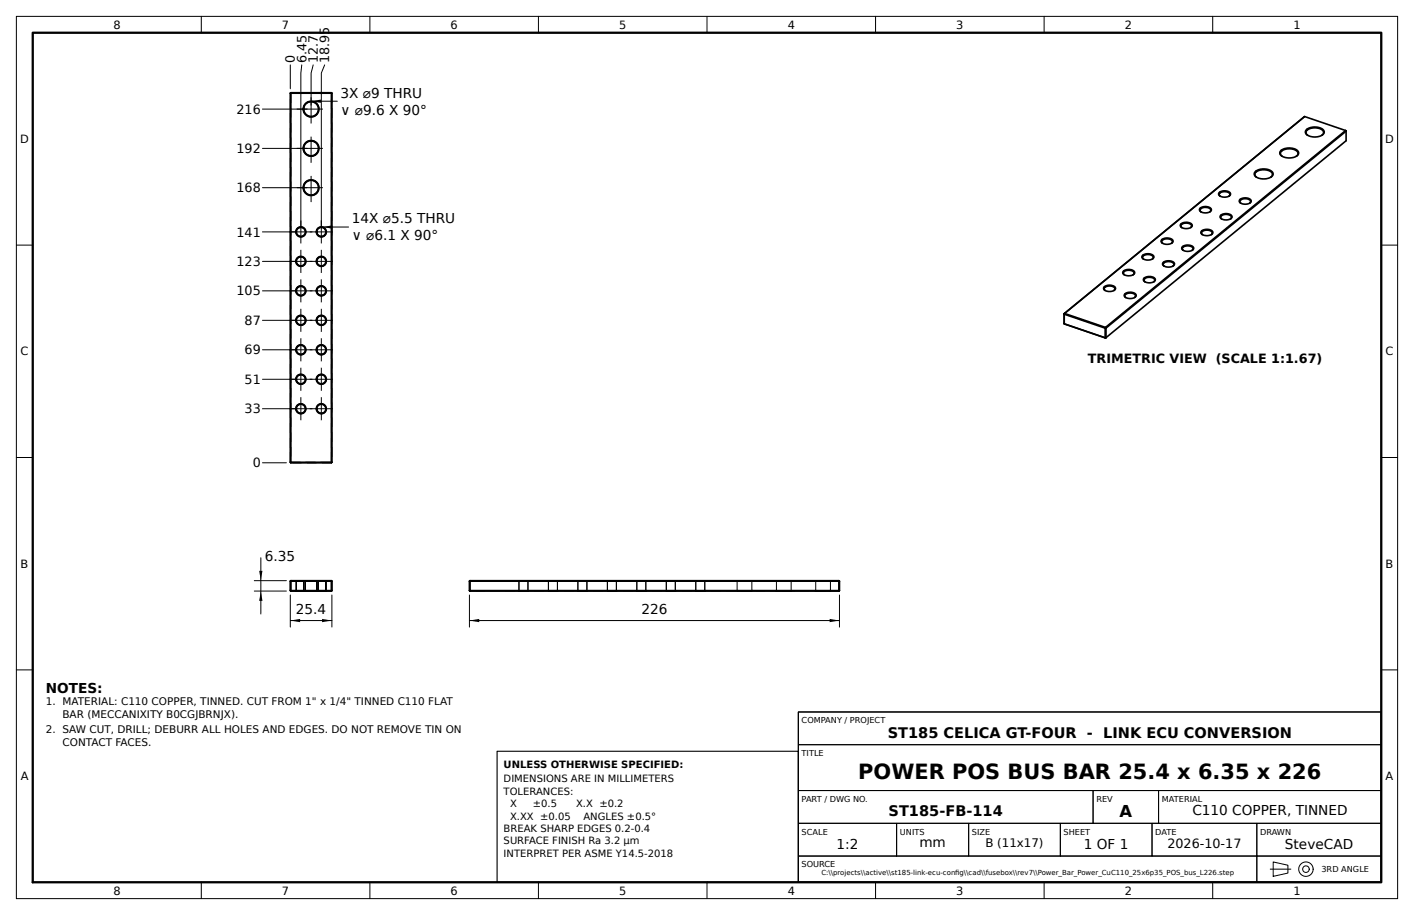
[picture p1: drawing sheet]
<svg xmlns="http://www.w3.org/2000/svg" width="432mm" height="279mm" viewBox="0 0 432 279" stroke-linecap="round" stroke-linejoin="round" font-family="sans-serif">
<g fill="none" stroke="#000" stroke-width=".5">
<path d="M88.6 28.5v112.7M88.6 28.5h12.8M88.8 28.3v113M88.8 28.3l-.2 .2M88.8 28.3h12.4M101.2 28.3v113M101.2 28.3l.2 .2M101.4 28.5v112.7M398.4 35.6l-73.5 60.2M398.4 35.6l-73.3 60.1M398.4 35.6l12.5 4.3M399 39.6a4.1 4.1 0 0 1 5.3 .3l.1 .4a2.96 2.96 0 0 1-3.8 1.4 1.58 1.58 0 0 1-1.9-1.8z"/>
<path d="M410.9 39.9l.2 .2M410.9 39.9l-73.3 60.1M372.3 58.8a2.12 2.12 0 0 1 3.5 .5 2.28 2.28 0 0 1-3.7 0zM372.6 59.9a.78 .78 0 0 1-.1-1 .78 .78 0 0 1 .9-.3h1a.88 .88 0 0 1 .9 .2 .88 .88 0 0 1 .1 1l-.1 .1M383.4 52.4a4.1 4.1 0 0 1 5.3 .4l.1 .3a2.96 2.96 0 0 1-3.9 1.5 1.58 1.58 0 0 1-1.8-1.9zM383.7 54.1a1.05 1.05 0 0 1-.5-1.2 1.05 1.05 0 0 1 1-.7 3.3 3.3 0 0 1 4.4 1l-.1 .4-.4 .5M391.2 46a4.1 4.1 0 0 1 5.3 .4l.1 .3a2.96 2.96 0 0 1-3.9 1.4 1.58 1.58 0 0 1-1.8-1.8zM391.5 47.7a1.05 1.05 0 0 1-.5-1.2 1.05 1.05 0 0 1 1-.7 3.3 3.3 0 0 1 4.4 .9l-.1 .5-.4 .5M399.3 41.3a1.05 1.05 0 0 1-.5-1.2 1.05 1.05 0 0 1 1-.8 3.3 3.3 0 0 1 4.4 1l-.1 .5-.4 .5M411.1 40.1l-73.4 60.1M411.1 40.1v2.9l-73.4 60.1M348.9 78.1a2.12 2.12 0 0 1 3.5 .4 2.28 2.28 0 0 1-3.7 0z"/>
<path d="M349.2 79.1a.78 .78 0 0 1-.2-1 .78 .78 0 0 1 1-.3h1a.88 .88 0 0 1 .9 .2 .88 .88 0 0 1 .1 1l-.1 .1M354.7 73.3a2.12 2.12 0 0 1 3.5 .4 2.28 2.28 0 0 1-3.6 0zM355 74.3a.78 .78 0 0 1-.1-1 .78 .78 0 0 1 .9-.3h1.1a.88 .88 0 0 1 .9 .2 .88 .88 0 0 1 .1 1l-.2 .1M360.6 68.4a2.12 2.12 0 0 1 3.5 .5 2.28 2.28 0 0 1-3.7 0zM360.9 69.5a.78 .78 0 0 1-.1-1 .78 .78 0 0 1 .9-.3h1a.88 .88 0 0 1 .9 .2 .88 .88 0 0 1 .1 1l-.1 .1M361 75.4a2.12 2.12 0 0 1 3.5 .5 2.28 2.28 0 0 1-3.6-.1zM361.3 76.4a.78 .78 0 0 1-.1-.9 .78 .78 0 0 1 .9-.4h1.1a.88 .88 0 0 1 .9 .3 .88 .88 0 0 1 .1 .9l-.2 .1M366.4 63.6a2.12 2.12 0 0 1 3.5 .5 2.28 2.28 0 0 1-3.6 0zM366.7 64.7a.78 .78 0 0 1-.1-1 .78 .78 0 0 1 .9-.3h1.1a.88 .88 0 0 1 .9 .2 .88 .88 0 0 1 .1 1l-.1 .1M366.9 70.6a2.12 2.12 0 0 1 3.5 .5 2.28 2.28 0 0 1-3.7-.1zM367.2 71.6a.78 .78 0 0 1-.1-.9 .78 .78 0 0 1 .9-.4h1a.88 .88 0 0 1 .9 .3 .88 .88 0 0 1 .1 .9l-.1 .1M372.7 65.8a2.12 2.12 0 0 1 3.5 .5 2.28 2.28 0 0 1-3.6-.1z"/>
<path d="M373 66.8a.78 .78 0 0 1-.1-.9 .78 .78 0 0 1 .9-.4h1.1a.88 .88 0 0 1 .9 .3 .88 .88 0 0 1 .1 .9l-.1 .1M378.6 61a2.12 2.12 0 0 1 3.5 .5 2.28 2.28 0 0 1-3.7-.1zM378.9 62a.78 .78 0 0 1-.1-.9 .78 .78 0 0 1 .9-.4h1a.88 .88 0 0 1 .9 .3 .88 .88 0 0 1 .1 .9l-.1 .1M324.9 95.8l.1 3.1M324.9 95.8l.1 .1M325 98.9h.1M325 95.9v3M325 95.9l12.5 4.3M325 98.9l12.6 4.3M325.1 95.7l-.1 .2M325.1 95.7l-.2 .1M325.1 95.7l12.5 4.3"/>
<path d="M337.2 87.7a2.12 2.12 0 0 1 3.5 .4 2.28 2.28 0 0 1-3.7 0zM337.5 88.7a.78 .78 0 0 1-.2-1 .78 .78 0 0 1 1-.3h1a.88 .88 0 0 1 .9 .2 .88 .88 0 0 1 .1 1l-.1 .1M337.6 100l.1 .2M337.6 100l-.1 .2M343 82.9a2.12 2.12 0 0 1 3.5 .4 2.28 2.28 0 0 1-3.6 0zM343.3 83.9a.78 .78 0 0 1-.1-1 .78 .78 0 0 1 .9-.3h1a.88 .88 0 0 1 .9 .2 .88 .88 0 0 1 .2 1l-.2 .1M343.5 89.8a2.12 2.12 0 0 1 3.5 .5 2.28 2.28 0 0 1-3.7-.1zM343.8 90.8a.78 .78 0 0 1-.2-.9 .78 .78 0 0 1 1-.4h1a.88 .88 0 0 1 .9 .3 .88 .88 0 0 1 .1 .9l-.1 .1M349.3 85a2.12 2.12 0 0 1 3.5 .5 2.28 2.28 0 0 1-3.6-.1zM349.6 86a.78 .78 0 0 1-.1-.9 .78 .78 0 0 1 .9-.4h1.1a.88 .88 0 0 1 .8 .3 .88 .88 0 0 1 .2 .9l-.2 .1M355.2 80.2a2.12 2.12 0 0 1 3.5 .5 2.28 2.28 0 0 1-3.7-.1zM355.5 81.2a.78 .78 0 0 1-.2-.9 .78 .78 0 0 1 1-.4h1a.88 .88 0 0 1 .9 .3 .88 .88 0 0 1 .1 .9l-.1 .1"/>
<path d="M337.5 103.1l.1 .1M337.5 100.2v2.9M337.7 103.1l-.1 .1M337.7 103.1h-.2M337.7 100.2h-.2M337.7 100.2v2.9M88.6 141.2h12.8M88.6 141.2l.2 .1M88.8 141.3h12.4M101.4 141.2l-.2 .1M88.6 177.5h12.8M88.6 177.5v2.8"/>
<path d="M88.8 177.3v3.2M88.8 177.3l-.2 .2M88.8 177.3h12.4M101.2 177.3v3.2M101.2 177.3l.2 .2M101.4 177.5v2.8M143.4 177.5h113M143.4 177.5v2.8M143.5 177.3h112.7M143.5 177.3v3.2M143.5 177.3l-.1 .2M256.2 177.3v3.2"/>
<path d="M256.2 177.3l.2 .2M256.4 177.5v2.8M88.6 180.3h12.8M88.6 180.3l.2 .2M88.8 180.5h12.4M101.4 180.3l-.2 .2M143.4 180.3h113M143.4 180.3l.1 .2M143.5 180.5h112.7M256.4 180.3l-.2 .2"/>
<circle cx="95" cy="33.3" r="2.25"/>
<circle cx="95" cy="33.3" r="2.4"/>
<circle cx="95" cy="57.3" r="2.25"/>
<circle cx="95" cy="45.3" r="2.25"/>
<circle cx="95" cy="45.3" r="2.4"/>
<circle cx="95" cy="57.3" r="2.4"/>
<circle cx="91.9" cy="70.8" r="1.52"/>
<circle cx="91.9" cy="79.8" r="1.52"/>
<circle cx="91.9" cy="79.8" r="1.38"/>
<circle cx="91.9" cy="70.8" r="1.38"/>
<circle cx="98.1" cy="70.8" r="1.52"/>
<circle cx="98.1" cy="79.8" r="1.52"/>
<circle cx="98.1" cy="70.8" r="1.38"/>
<circle cx="98.1" cy="79.8" r="1.38"/>
<circle cx="91.9" cy="97.8" r="1.37"/>
<circle cx="91.9" cy="88.8" r="1.52"/>
<circle cx="91.9" cy="97.8" r="1.53"/>
<circle cx="91.9" cy="88.8" r="1.38"/>
<circle cx="98.1" cy="97.8" r="1.37"/>
<circle cx="98.1" cy="88.8" r="1.52"/>
<circle cx="98.1" cy="88.8" r="1.38"/>
<circle cx="98.1" cy="97.8" r="1.53"/>
<circle cx="91.9" cy="115.8" r="1.52"/>
<circle cx="91.9" cy="106.8" r="1.37"/>
<circle cx="91.9" cy="115.8" r="1.37"/>
<circle cx="91.9" cy="106.8" r="1.53"/>
<circle cx="98.1" cy="106.8" r="1.37"/>
<circle cx="98.1" cy="115.8" r="1.37"/>
<circle cx="98.1" cy="115.8" r="1.52"/>
<circle cx="98.1" cy="106.8" r="1.53"/>
<circle cx="91.9" cy="124.8" r="1.52"/>
<circle cx="91.9" cy="124.8" r="1.37"/>
<circle cx="98.1" cy="124.8" r="1.37"/>
<circle cx="98.1" cy="124.8" r="1.52"/>
</g>
<g fill="none" stroke="#000" stroke-width=".31" stroke-dasharray="3 1.5" stroke-linecap="butt">
<path d="M88.6 28.5h.2M88.8 28.3l-.2 .2M88.8 28.5v-.2M88.8 28.5v112.7M88.8 28.3h12.4M92.6 33.3a2.4 2.4 0 0 1 3.5-2.1 2.4 2.4 0 0 1 .3 4.1 2.4 2.4 0 0 1-3.8-1.7v-.3M92.8 33.3a2.25 2.25 0 0 0 3.2 2 2.25 2.25 0 0 0 .3-3.8 2.25 2.25 0 0 0-3.5 1.5v.3M101.2 28.5h.2M101.2 28.3v.2M101.2 28.5h-12.4M101.4 28.5l-.2-.2M101.4 28.5v112.7"/>
<path d="M92.6 57.3a2.4 2.4 0 0 1 3.5-2.1 2.4 2.4 0 0 1 .3 4.1 2.4 2.4 0 0 1-3.8-1.7v-.3M92.6 45.3a2.4 2.4 0 0 1 3.5-2.1 2.4 2.4 0 0 1 .3 4.1 2.4 2.4 0 0 1-3.8-1.7v-.3M92.8 57.3a2.25 2.25 0 0 0 3.2 2 2.25 2.25 0 0 0 .3-3.8 2.25 2.25 0 0 0-3.5 1.5v.3M92.8 45.3a2.25 2.25 0 0 0 3.2 2 2.25 2.25 0 0 0 .3-3.8 2.25 2.25 0 0 0-3.5 1.5v.3M90.3 79.8a1.52 1.52 0 0 1 2.3-1.3 1.52 1.52 0 0 1 .2 2.5 1.52 1.52 0 0 1-2.4-.9l-.1-.3M90.3 70.8a1.52 1.52 0 0 1 2.3-1.3 1.52 1.52 0 0 1 .2 2.5 1.52 1.52 0 0 1-2.4-.9l-.1-.3M90.5 79.8a1.38 1.38 0 0 0 2 1.2 1.38 1.38 0 0 0 .2-2.3 1.38 1.38 0 0 0-2.2 .9v.2M90.5 70.8a1.38 1.38 0 0 0 2 1.2 1.38 1.38 0 0 0 .2-2.3 1.38 1.38 0 0 0-2.2 .9v.2M96.6 70.8a1.53 1.53 0 0 1 2.2-1.3 1.53 1.53 0 0 1 .2 2.5 1.53 1.53 0 0 1-2.4-.9v-.3M96.6 79.8a1.53 1.53 0 0 1 2.2-1.3 1.53 1.53 0 0 1 .2 2.5 1.53 1.53 0 0 1-2.4-.9v-.3M96.8 79.8a1.37 1.37 0 0 0 1.9 1.2 1.37 1.37 0 0 0 .2-2.3 1.37 1.37 0 0 0-2.1 .9v.2M96.8 70.8a1.37 1.37 0 0 0 1.9 1.2 1.37 1.37 0 0 0 .2-2.3 1.37 1.37 0 0 0-2.1 .9v.2"/>
<path d="M90.3 97.8a1.52 1.52 0 0 1 2.3-1.3 1.52 1.52 0 0 1 .2 2.5 1.52 1.52 0 0 1-2.4-.9l-.1-.3M90.3 88.8a1.52 1.52 0 0 1 2.3-1.3 1.52 1.52 0 0 1 .2 2.5 1.52 1.52 0 0 1-2.4-.9l-.1-.3M90.5 97.8a1.38 1.38 0 0 0 2 1.2 1.38 1.38 0 0 0 .2-2.3 1.38 1.38 0 0 0-2.2 .9v.2M90.5 88.8a1.38 1.38 0 0 0 2 1.2 1.38 1.38 0 0 0 .2-2.3 1.38 1.38 0 0 0-2.2 .9v.2M96.6 88.8a1.53 1.53 0 0 1 2.2-1.3 1.53 1.53 0 0 1 .2 2.5 1.53 1.53 0 0 1-2.4-.9v-.3M96.6 97.8a1.53 1.53 0 0 1 2.2-1.3 1.53 1.53 0 0 1 .2 2.5 1.53 1.53 0 0 1-2.4-.9v-.3M96.8 97.8a1.37 1.37 0 0 0 1.9 1.2 1.37 1.37 0 0 0 .2-2.3 1.37 1.37 0 0 0-2.1 .9v.2M96.8 88.8a1.37 1.37 0 0 0 1.9 1.2 1.37 1.37 0 0 0 .2-2.3 1.37 1.37 0 0 0-2.1 .9v.2M90.3 115.8a1.52 1.52 0 0 1 2.3-1.3 1.52 1.52 0 0 1 .2 2.5 1.52 1.52 0 0 1-2.4-.9l-.1-.3M90.3 106.8a1.52 1.52 0 0 1 2.3-1.3 1.52 1.52 0 0 1 .2 2.5 1.52 1.52 0 0 1-2.4-.9l-.1-.3M90.5 115.8a1.38 1.38 0 0 0 2 1.2 1.38 1.38 0 0 0 .2-2.3 1.38 1.38 0 0 0-2.2 .9v.2M90.5 106.8a1.38 1.38 0 0 0 2 1.2 1.38 1.38 0 0 0 .2-2.3 1.38 1.38 0 0 0-2.2 .9v.2"/>
<path d="M96.6 106.8a1.53 1.53 0 0 1 2.2-1.3 1.53 1.53 0 0 1 .2 2.5 1.53 1.53 0 0 1-2.4-.9v-.3M96.6 115.8a1.53 1.53 0 0 1 2.2-1.3 1.53 1.53 0 0 1 .2 2.5 1.53 1.53 0 0 1-2.4-.9v-.3M96.8 115.8a1.37 1.37 0 0 0 1.9 1.2 1.37 1.37 0 0 0 .2-2.3 1.37 1.37 0 0 0-2.1 .9v.2M96.8 106.8a1.37 1.37 0 0 0 1.9 1.2 1.37 1.37 0 0 0 .2-2.3 1.37 1.37 0 0 0-2.1 .9v.2M90.3 124.8a1.52 1.52 0 0 1 2.3-1.3 1.52 1.52 0 0 1 .2 2.5 1.52 1.52 0 0 1-2.4-.9l-.1-.3M90.5 124.8a1.38 1.38 0 0 0 2 1.2 1.38 1.38 0 0 0 .2-2.3 1.38 1.38 0 0 0-2.2 .9v.2M96.6 124.8a1.53 1.53 0 0 1 2.2-1.3 1.53 1.53 0 0 1 .2 2.5 1.53 1.53 0 0 1-2.4-.9v-.3M96.8 124.8a1.37 1.37 0 0 0 1.9 1.2 1.37 1.37 0 0 0 .2-2.3 1.37 1.37 0 0 0-2.1 .9v.2M88.6 141.2l.2 .1M88.6 141.2v-112.7M88.8 141.2h-.2M88.8 141.3v-.1"/>
<path d="M88.8 141.2h12.4M101.2 141.3l.2-.1M101.2 141.2v.1M101.2 141.3h-12.4M101.2 141.2v-112.7M101.4 141.2h-.2M88.6 177.5h.2M88.8 177.3l-.2 .2M88.8 177.5v-.2M88.8 177.3h12.4M88.8 177.5v2.8M90.3 177.3h3.1"/>
<path d="M90.3 177.3l.2 .2M90.5 177.5h2.8M92.6 177.3h4.8M92.6 177.3l.2 .2M92.8 177.5h4.4M93.3 177.5h-2.8M93.3 177.5l.1-.2M93.4 177.3h-3.1M96.6 177.3h3.1M96.6 177.3l.2 .2M96.8 177.5h2.7M97.2 177.5h-4.4"/>
<path d="M97.2 177.5l.2-.2M97.4 177.3h-4.8M99.5 177.5h-2.7M99.5 177.5l.2-.2M99.7 177.3h-3.1M101.2 177.3v.2M101.2 177.5h.2M101.2 177.5h-12.4M101.4 177.5l-.2-.2M101.4 177.5v2.8M143.4 177.5h.1M143.5 177.3l-.1 .2"/>
<path d="M143.5 177.5v-.2M143.5 177.3h112.7M143.5 177.5v2.8M158.3 177.3h3.1M158.5 177.5h1.3M158.5 177.5l-.2-.2M159.8 177.3h-1.5M159.8 177.5h1.4M161.2 177.5h-2.7M161.2 177.5l.2-.2M161.4 177.3h-1.6M167.3 177.3h3.1"/>
<path d="M167.5 177.5h1.3M167.5 177.5l-.2-.2M168.8 177.3h-1.5M168.8 177.5h1.4M170.2 177.5h-2.7M170.2 177.5l.2-.2M170.4 177.3h-1.6M176.3 177.3h3.1M176.5 177.5h1.3M176.5 177.5l-.2-.2M177.8 177.3h-1.5M177.8 177.5h1.4"/>
<path d="M179.2 177.5h-2.7M179.2 177.5l.2-.2M179.4 177.3h-1.6M185.3 177.3h3.1M185.5 177.5h1.4M185.5 177.5l-.2-.2M186.9 177.3h-1.6M186.9 177.5h1.3M188.2 177.5h-2.7M188.2 177.5l.2-.2M188.4 177.3h-1.5M194.3 177.3h3.1"/>
<path d="M194.5 177.5h1.3M194.5 177.5l-.2-.2M195.8 177.3h-1.5M195.8 177.5h1.4M197.2 177.5h-2.7M197.2 177.5l.2-.2M197.4 177.3h-1.6M203.3 177.3h3.1M203.5 177.5h1.4M203.5 177.5l-.2-.2M204.9 177.3h-1.6M204.9 177.5h1.3"/>
<path d="M206.2 177.5h-2.7M206.2 177.5l.2-.2M206.4 177.3h-1.5M212.3 177.3h3.1M212.5 177.5h1.3M212.5 177.5l-.2-.2M213.8 177.3h-1.5M213.8 177.5h1.4M215.2 177.5h-2.7M215.2 177.5l.2-.2M215.4 177.3h-1.6M225 177.3h4.7"/>
<path d="M225.1 177.5h2.2M225.1 177.5l-.1-.2M227.3 177.3h-2.3M227.3 177.5h2.3M229.6 177.5h-4.5M229.6 177.5l.1-.2M229.7 177.3h-2.4M237 177.3h4.7M237.1 177.5h2.2M237.1 177.5l-.1-.2M239.3 177.3h-2.3M239.3 177.5h2.3"/>
<path d="M241.6 177.5h-4.5M241.6 177.5l.1-.2M241.7 177.3h-2.4M249 177.3h4.7M249.1 177.5h2.2M249.1 177.5l-.1-.2M251.3 177.3h-2.3M251.3 177.5h2.3M253.6 177.5h-4.5M253.6 177.5l.1-.2M253.7 177.3h-2.4M256.2 177.3v.2"/>
<path d="M256.2 177.5h.2M256.2 177.5h-112.7M256.4 177.5l-.2-.2M256.4 177.5v2.8M88.6 180.3l.2 .2M88.6 180.3v-2.8M88.8 180.3h-.2M88.8 180.5v-.2M88.8 180.3h12.4M90.3 180.5h3.1M90.3 180.5l.2-.2M90.5 180.3h2.8"/>
<path d="M90.5 180.3v-2.8M92.6 180.5h4.8M92.6 180.5l.2-.2M92.8 180.3h4.4M92.8 180.3v-2.8M93.3 180.3h-2.8M93.3 180.3l.1 .2M93.3 180.3v-2.8M93.4 180.5h-3.1M96.6 180.5h3.1M96.6 180.5l.2-.2M96.8 180.3h2.7"/>
<path d="M96.8 180.3v-2.8M97.2 180.3h-4.4M97.2 180.3l.2 .2M97.2 180.3v-2.8M97.4 180.5h-4.8M99.5 180.3h-2.7M99.5 180.3l.2 .2M99.5 180.3v-2.8M99.7 180.5h-3.1M101.2 180.5l.2-.2M101.2 180.3v.2M101.2 180.3v-2.8"/>
<path d="M101.2 180.5h-12.4M101.4 180.3h-.2M143.4 180.3l.1 .2M143.4 180.3v-2.8M143.5 180.3h-.1M143.5 180.5v-.2M143.5 180.3h112.7M158.3 180.5h1.5M158.5 180.3h2.7M158.5 180.3l-.2 .2M158.5 180.3v-2.8M159.8 180.5h1.6"/>
<path d="M159.8 180.3h-1.3M161.2 180.3h-1.4M161.2 180.3l.2 .2M161.2 180.3v-2.8M161.4 180.5h-3.1M167.3 180.5h1.5M167.5 180.3h2.7M167.5 180.3l-.2 .2M167.5 180.3v-2.8M168.8 180.5h1.6M168.8 180.3h-1.3M170.2 180.3h-1.4"/>
<path d="M170.2 180.3l.2 .2M170.2 180.3v-2.8M170.4 180.5h-3.1M176.3 180.5h1.5M176.5 180.3h2.7M176.5 180.3l-.2 .2M176.5 180.3v-2.8M177.8 180.5h1.6M177.8 180.3h-1.3M179.2 180.3h-1.4M179.2 180.3l.2 .2M179.2 180.3v-2.8"/>
<path d="M179.4 180.5h-3.1M185.3 180.5h1.6M185.5 180.3h2.7M185.5 180.3l-.2 .2M185.5 180.3v-2.8M186.9 180.5h1.5M186.9 180.3h-1.4M188.2 180.3h-1.3M188.2 180.3l.2 .2M188.2 180.3v-2.8M188.4 180.5h-3.1M194.3 180.5h1.5"/>
<path d="M194.5 180.3h2.7M194.5 180.3l-.2 .2M194.5 180.3v-2.8M195.8 180.5h1.6M195.8 180.3h-1.3M197.2 180.3h-1.4M197.2 180.3l.2 .2M197.2 180.3v-2.8M197.4 180.5h-3.1M203.3 180.5h1.6M203.5 180.3h2.7M203.5 180.3l-.2 .2"/>
<path d="M203.5 180.3v-2.8M204.9 180.5h1.5M204.9 180.3h-1.4M206.2 180.3h-1.3M206.2 180.3l.2 .2M206.2 180.3v-2.8M206.4 180.5h-3.1M212.3 180.5h1.5M212.5 180.3h2.7M212.5 180.3l-.2 .2M212.5 180.3v-2.8M213.8 180.5h1.6"/>
<path d="M213.8 180.3h-1.3M215.2 180.3h-1.4M215.2 180.3l.2 .2M215.2 180.3v-2.8M215.4 180.5h-3.1M225 180.5h2.3M225.1 180.3h4.5M225.1 180.3l-.1 .2M225.1 180.3v-2.8M227.3 180.5h2.4M227.3 180.3h-2.2M229.6 180.3h-2.3"/>
<path d="M229.6 180.3l.1 .2M229.6 180.3v-2.8M229.7 180.5h-4.7M237 180.5h2.3M237.1 180.3h4.5M237.1 180.3l-.1 .2M237.1 180.3v-2.8M239.3 180.5h2.4M239.3 180.3h-2.2M241.6 180.3h-2.3M241.6 180.3l.1 .2M241.6 180.3v-2.8"/>
<path d="M241.7 180.5h-4.7M249 180.5h2.3M249.1 180.3h4.5M249.1 180.3l-.1 .2M249.1 180.3v-2.8M251.3 180.5h2.4M251.3 180.3h-2.2M253.6 180.3h-2.3M253.6 180.3l.1 .2M253.6 180.3v-2.8M253.7 180.5h-4.7M256.2 180.5l.2-.2"/>
<path d="M256.2 180.3v.2M256.2 180.5h-112.7M256.2 180.3v-2.8M256.4 180.3h-.2"/>
</g>
<g fill="none" stroke="#000" stroke-width=".31">
<path d="M5 5h421.8v269.4h-421.8zM61.5 5v5M88.6 19.8v7.3M92.1 19.8l-.2 2.5v47.3M95.6 19.8l-.6 2.5v9.8M99.1 19.8l-1 2.5v47.3M112.9 5v5M164.4 5v5M215.9 5v5M267.4 5v5M318.9 5v5M370.3 5v5"/>
<path d="M80.2 33.3h13.6M95 30.9h8M80.2 57.3h13.6M80.2 45.3h13.6M5 74.8h5M80.2 79.8h10.5M80.2 70.8h10.5M98.5 69.3h8M421.8 74.8h5M80.2 97.8h10.5M80.2 88.8h10.5M80.2 115.8h10.5"/>
<path d="M80.2 106.8h10.5M5 139.7h5M80.2 124.8h10.5M421.8 139.7h5M80.2 141.3h7.3M77.6 177.3h9.9M79.6 170.3v17.2M77.6 180.5h9.9M88.6 181.7v9.8M88.6 189.5h12.8M101.4 181.7v9.8M143.4 189.5h113"/>
<path d="M143.4 181.7v9.8M256.4 181.7v9.8M5 204.5h5M243.8 217.4h178v10h-178zM421.8 204.5h5M243.8 227.4h178v14h-178zM243.8 241.4h90v10h-90zM243.8 251.4h30v10h-30zM273.8 251.4h22v10h-22zM295.8 251.4h28v10h-28zM323.8 251.4h28v10h-28zM333.8 241.4h20v10h-20z"/>
<path d="M351.8 251.4h32v10h-32zM353.8 241.4h68v10h-68zM383.8 251.4h38v10h-38zM61.5 269.4v5M112.9 269.4v5M164.4 269.4v5M215.9 269.4v5M243.8 261.4h140v8h-140zM267.4 269.4v5M318.9 269.4v5M370.3 269.4v5M383.8 261.4h38v8h-38z"/>
<path d="M388.8 263.2l4.5 1v2.4l-4.5 1z"/>
<circle cx="398.8" cy="265.4" r="2.2"/>
<circle cx="398.8" cy="265.4" r="1"/>
</g>
<g fill="none" stroke="#000" stroke-width=".31" stroke-dasharray="8 1.5 1.5 1.5" stroke-linecap="butt">
<path d="M90.6 33.3h8.8M95 37.7v-8.8M90.6 57.3h8.8M90.6 45.3h8.8M95 49.7v-8.8M88.4 79.8h7M88.4 70.8h7M91.9 74.3v-7M94.6 79.8h7M94.6 70.8h7M95 61.7v-8.8M98.1 74.3v-7"/>
<path d="M88.4 97.8h7M88.4 88.8h7M91.9 92.3v-7M91.9 83.3v-7M94.6 97.8h7M94.6 88.8h7M98.1 92.3v-7M98.1 83.3v-7M88.4 115.8h7M88.4 106.8h7M91.9 119.3v-7M91.9 110.3v-7"/>
<path d="M91.9 101.3v-7M94.6 115.8h7M94.6 106.8h7M98.1 119.3v-7M98.1 110.3v-7M98.1 101.3v-7M88.4 124.8h7M91.9 128.3v-7M94.6 124.8h7M98.1 128.3v-7M387.8 265.4h6.5"/>
</g>
<path d="M10 10h411.8v259.4h-411.8z" fill="none" stroke="#000" stroke-width=".7"/>
<path d="M243.8 217.4h178v52h-178zM151.8 229.4h92v40h-92z" fill="none" stroke="#000" stroke-width=".35"/>
<path d="M95 30.9l3-.5v1zM98.5 69.3l3-.5v1zM79.1 174.3h1.1l-.6 3zM79.6 180.5l.6 3h-1.1zM88.6 189.5l3.1-.5v1zM98.4 189l3 .5-3 .5zM143.4 189.5l3-.5v1zM253.3 189l3.1 .5-3.1 .5z" fill="#000"/>
<text font-size="6.4" x="262.1" y="237.9">POWER POS BUS BAR 25.4 x 6.35 x 226</text>
<text font-size="5" x="341.9" y="249.4">A</text>
<g font-size="4.4">
<text x="271.1" y="225.2">ST185 CELICA GT-FOUR - LINK ECU CONVERSION</text>
<text x="271.4" y="249.2">ST185-FB-114</text>
</g>
<g font-size="4.2">
<text x="104" y="29.8">3X ⌀9 THRU</text>
<text x="104" y="35">∨ ⌀9.6 X 90°</text>
<text x="107.5" y="68.2">14X ⌀5.5 THRU</text>
<text x="107.5" y="73.4">∨ ⌀6.1 X 90°</text>
<text x="80.9" y="171.2">6.35</text>
<text x="90.4" y="187.6">25.4</text>
<text x="195.9" y="187.6">226</text>
<text x="14" y="211.5">NOTES:</text>
<text x="364.1" y="248.9">C110 COPPER, TINNED</text>
<text x="255.5" y="259.1">1:2</text>
<text x="280.7" y="258.8">mm</text>
<text x="331" y="259.1">1 OF 1</text>
<text x="392.4" y="259.1">SteveCAD</text>
</g>
<g font-size="3.9">
<text x="90.1" y="19.3" transform="rotate(-90 90.1 19.3)">0</text>
<text x="93.6" y="19.3" transform="rotate(-90 93.6 19.3)">6.45</text>
<text x="97.1" y="19.3" transform="rotate(-90 97.1 19.3)">12.7</text>
<text x="100.6" y="19.3" transform="rotate(-90 100.6 19.3)">18.95</text>
<text x="72.2" y="34.7">216</text>
<text x="72.2" y="46.7">192</text>
<text x="72.2" y="58.7">168</text>
<text x="72.2" y="72.2">141</text>
<text x="72.2" y="81.2">123</text>
<text x="72.2" y="90.2">105</text>
<text x="74.7" y="99.2">87</text>
<text x="74.7" y="108.2">69</text>
<text x="332.2" y="110.9">TRIMETRIC VIEW (SCALE 1:1.67)</text>
<text x="74.7" y="117.2">51</text>
<text x="74.7" y="126.2">33</text>
<text x="77.2" y="142.7">0</text>
<text x="356.5" y="259">2026-10-17</text>
</g>
<text font-size="3.6" x="300.9" y="258.7">B (11x17)</text>
<g font-size="3.5">
<text x="34.6" y="8.8">8</text>
<text x="86.1" y="8.8">7</text>
<text x="137.6" y="8.8">6</text>
<text x="189.1" y="8.7">5</text>
<text x="240.5" y="8.8">4</text>
<text x="292" y="8.8">3</text>
<text x="343.5" y="8.8">2</text>
<text x="395" y="8.8">1</text>
<text x="6.2" y="43.7">D</text>
<text x="423" y="43.7">D</text>
<text x="6.3" y="108.5">C</text>
<text x="423.1" y="108.5">C</text>
<text x="6.3" y="173.4">B</text>
<text x="423.1" y="173.4">B</text>
<text x="6.3" y="238.2">A</text>
<text x="423.1" y="238.2">A</text>
<text x="34.6" y="273.2">8</text>
<text x="86.1" y="273.2">7</text>
<text x="137.6" y="273.2">6</text>
<text x="189.1" y="273.1">5</text>
<text x="240.5" y="273.2">4</text>
<text x="292" y="273.2">3</text>
<text x="343.5" y="273.2">2</text>
<text x="395" y="273.2">1</text>
</g>
<g font-size="3.2">
<text x="14" y="215.4">1. MATERIAL: C110 COPPER, TINNED. CUT FROM 1&quot; x 1/4&quot; TINNED C110 FLAT</text>
<text x="19.1" y="219.3">BAR (MECCANIXITY B0CGJBRNJX).</text>
<text x="14" y="223.8">2. SAW CUT, DRILL; DEBURR ALL HOLES AND EDGES. DO NOT REMOVE TIN ON</text>
<text x="19.1" y="227.9">CONTACT FACES.</text>
</g>
<g font-size="3.1">
<text x="153.8" y="234.4">UNLESS OTHERWISE SPECIFIED:</text>
<text x="153.8" y="238.9">DIMENSIONS ARE IN MILLIMETERS</text>
<text x="153.8" y="242.7">TOLERANCES:</text>
<text x="155.7" y="246.6">X</text>
<text x="155.7" y="250.4">X.XX ±0.05</text>
<text x="162.7" y="246.6">±0.5</text>
<text x="175.9" y="246.6">X.X ±0.2</text>
<text x="178.2" y="250.4">ANGLES ±0.5°</text>
<text x="153.8" y="254.2">BREAK SHARP EDGES 0.2-0.4</text>
<text x="153.8" y="257.7">SURFACE FINISH Ra 3.2 µm</text>
<text x="153.8" y="261.8">INTERPRET PER ASME Y14.5-2018</text>
</g>
<g font-size="2.5">
<text x="244.8" y="220.6">COMPANY / PROJECT</text>
<text x="244.8" y="230.9">TITLE</text>
<text x="244.8" y="244.8">PART / DWG NO.</text>
<text x="334.8" y="244.9">REV</text>
<text x="354.8" y="244.9">MATERIAL</text>
<text x="244.8" y="254.9">SCALE</text>
<text x="274.8" y="254.9">UNITS</text>
<text x="296.8" y="254.9">SIZE</text>
<text x="324.8" y="254.9">SHEET</text>
<text x="352.8" y="254.9">DATE</text>
<text x="384.8" y="254.9">DRAWN</text>
<text x="244.8" y="264.9">SOURCE</text>
<text x="403.5" y="266.3">3RD ANGLE</text>
</g>
<g font-size="2.1">
<text x="250.8" y="267.2">C:\\projects\\active\\st185-link-ecu-confg\\cad\\fusebox\\rev7\\Power_Bar_Power_CuC110_25x6p35_POS_bus_L226.step</text>
<text x="291.7" y="267.2">i</text>
</g>
</svg>
